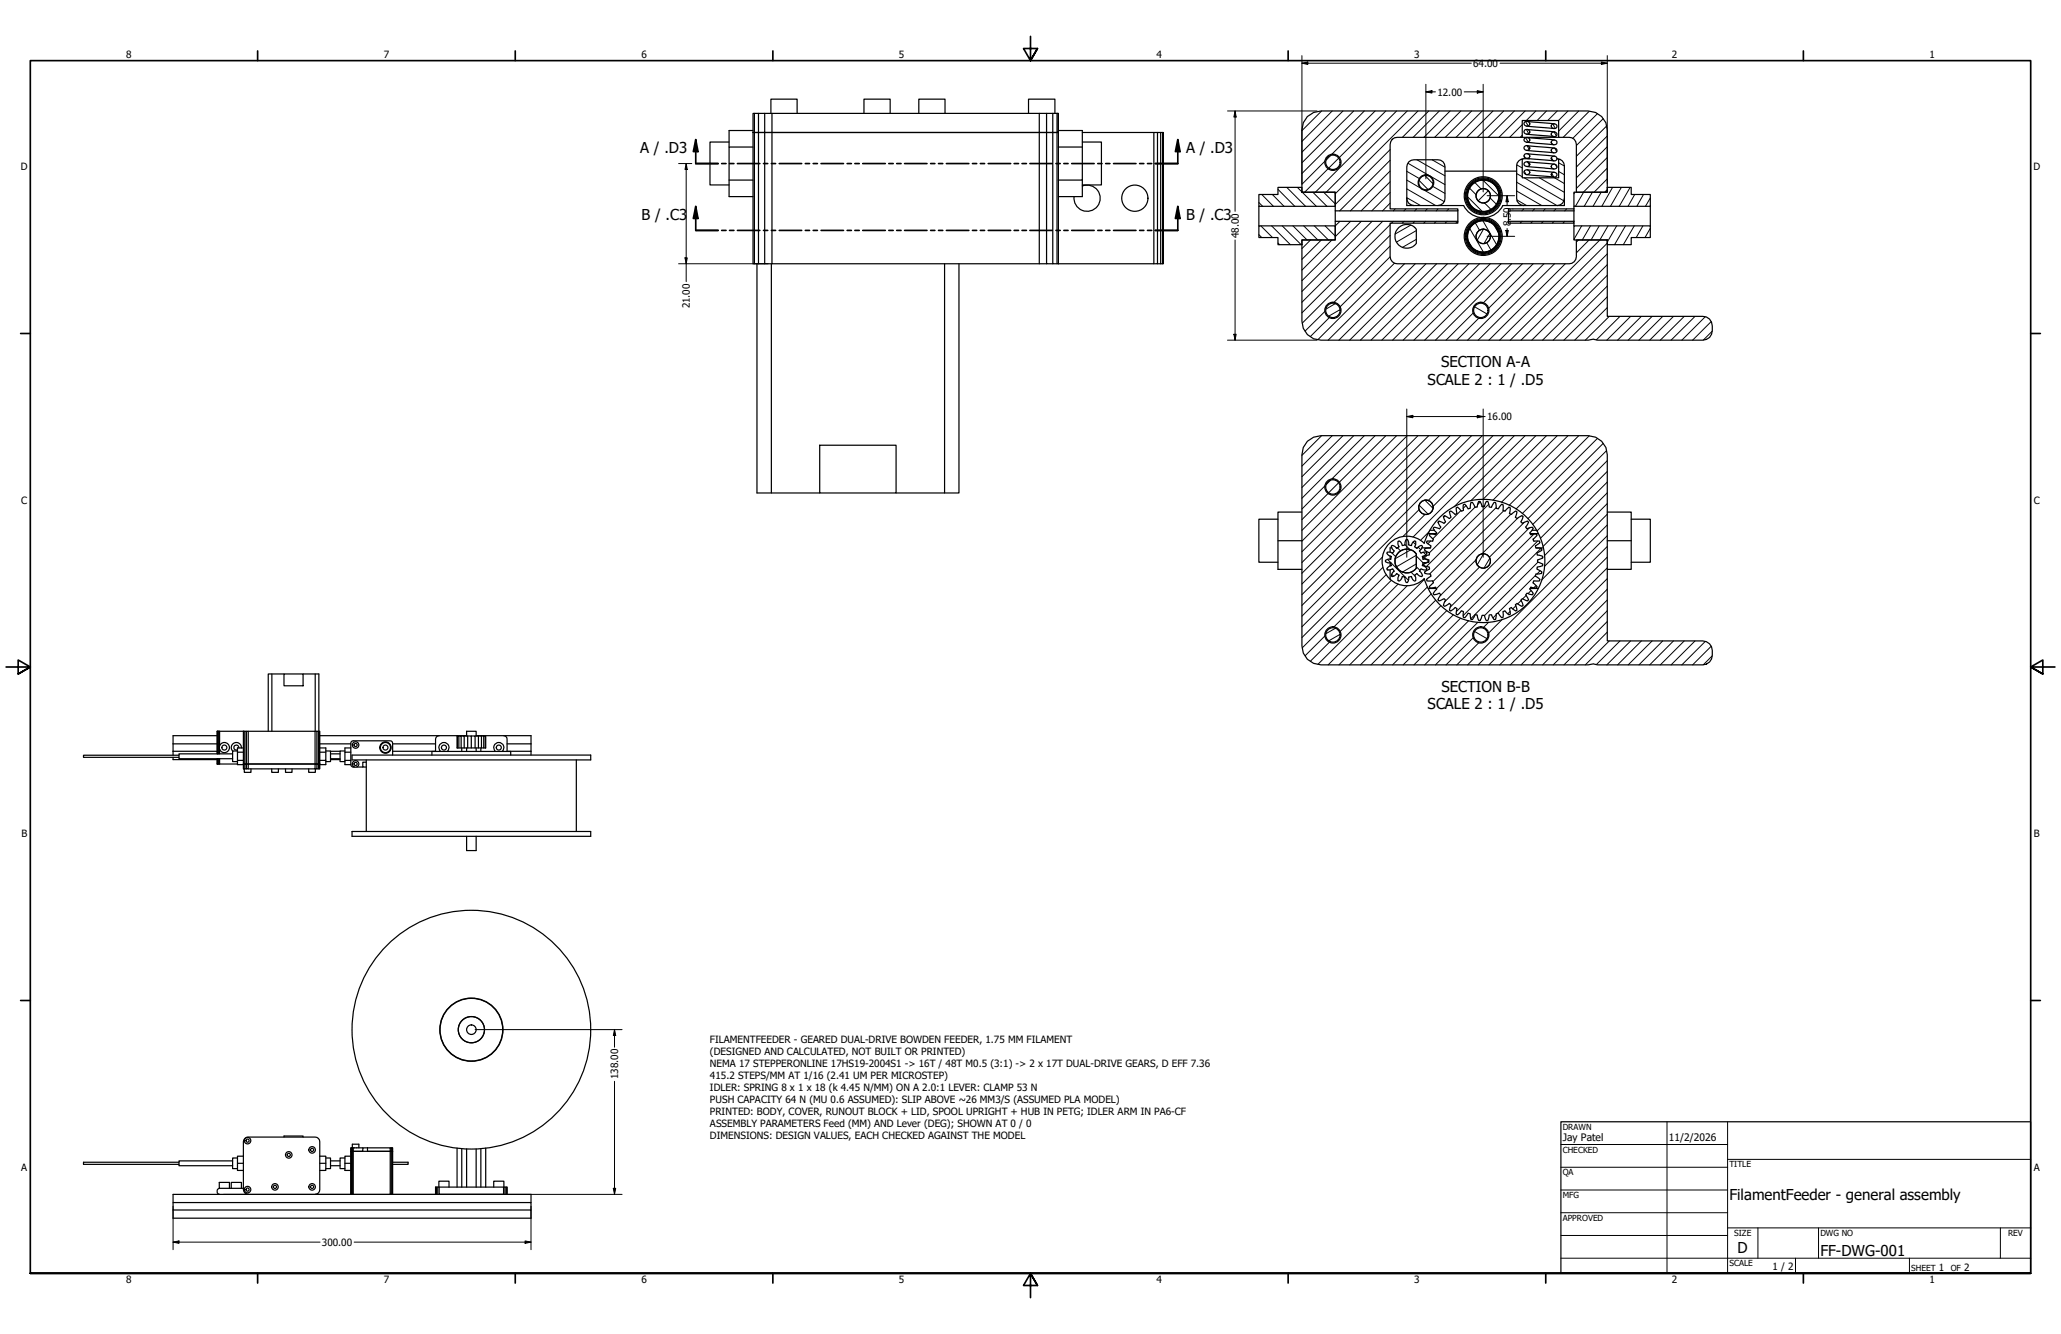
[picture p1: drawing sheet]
<svg xmlns="http://www.w3.org/2000/svg" width="864mm" height="559mm" viewBox="0 0 864 559" stroke-linecap="round" stroke-linejoin="round" font-family="sans-serif">
<!-- layer: Hatch (ANSI) -->
<g fill="none" stroke="#000" stroke-width=".42">
<path d="M553.8 46.5l-8.3 8.2M558.2 46.5l-12.7 12.7M562.7 46.5l-17.2 17.3M567.2 46.5l-21.7 21.7M571.7 46.5l-26.2 26.2M576.2 46.5l-18.2 18.1M580.7 46.5l-19.5 19.5M585.2 46.5l-34 34M589.7 46.5l-34 34M594.2 46.5l-34.7 34.7M598.7 46.5l-11.1 11M603.1 46.5l-11 11"/>
<path d="M607.6 46.5l-11 11M612.1 46.5l-10.9 11M616.6 46.5l-11 11M621.1 46.5l-11 11M625.6 46.5l-11 11M630.1 46.5l-11 11M634.6 46.5l-11 11M637.9 56.6l-.9 .9M637.9 52.2l-5.3 5.3M639.1 46.5l-11 11M639.3 57.7l1 1.8M639.3 50.9l1 1.8"/>
<path d="M639.6 54.2l1 1.8M643.6 46.5l-4 4M648 46.5l-3.9 4M650 59.6l.4 .7M650.7 51.9l1 1.9M651.2 55.2l.9 1.7M652.5 46.5l-4 4M657 46.5l-4 4M661.5 46.5l-8.4 8.4M665.9 46.6l-10.9 10.9M669.4 47.6l-10.4 10.4M671.8 49.7l-11.3 11.3"/>
<path d="M673.2 52.8l-12.7 12.7M673.5 57l-13 13M535.5 79.3l7 7.1M539.2 78.5l7.9 7.9M543.6 78.5l1.9 1.9M555.2 67.5l-9.7 9.7M556.5 70.7l-9.8 9.8M557.5 65.2l-1.8 1.9M560.9 66.3l-4.1 4.1M582.5 71.6l-16.7 16.7M582.5 67.1l-21.2 21.2M582.5 76.1l-12.1 12.2"/>
<path d="M582.5 62.7l-23 23M589.5 79.1l12.1 7M589.5 75.4l5.4 3.2M589.5 71.8l5.2 3M590 68.4l8.9 5.2M593.7 66.9l11.8 6.8M594.7 75.6l3.7 3.8M597 79.8l8.2 4.7M597.1 73.5l3.4 3.5M599.3 73.8l6.2 3.5M600.1 66.9l5.4 3.1M600.3 78l5.2 3"/>
<path d="M615.8 78.8l2.8 2.8M618 76.5l2.6 2.7M621.3 75.4l6.8 6.7M623.6 79.9l-4.2 4.2M635.5 76.3l16.9 9.8M635.5 72.7l2.4 1.3M635.6 69.1l2.3 1.3M637.7 66.7h.2M638.6 65.2l.5 1M638.7 71.7l.7 1.4M638.7 74.5l16.6 9.6M639.8 61l1 1.6"/>
<path d="M640.1 67.8l.8 1.4M645 74.5l10.5 6.1M650 66l.8 1.3M650.2 72.6l.9 1.6M651.4 74.5l4.1 2.4M651.4 62l.9 1.5M651.7 68.9l.7 1.1M653.1 71.8l2.4 1.4M653.1 68.2l2.4 1.3M673.5 79.4l-1.1 1.1M673.5 66l-13 12.9M673.5 74.9l-5.5 5.6"/>
<path d="M673.5 70.4l-10.1 10.1M673.5 61.5l-13 13M675.7 78.5l-4.5 7.9M679.4 78.5l-4.6 7.9M683.1 78.5l-4.6 7.9M527.5 84.8l1.6 1.6M527.5 98.3l1.2 1.2M528.3 94.6l4.9 4.9M528.7 81.5l4.9 4.9M532.8 94.6l7.9 7.9M533.1 81.5l4.9 4.9M537.3 94.6l7.9 7.9"/>
<path d="M541.8 94.6l5.9 5.9M545.7 80.5l5.9 5.9M546.3 94.6l5.9 5.9M550.1 80.5l5.9 5.9M550.7 94.6l5.9 5.9M554.6 80.5l4.9 4.9M555.2 94.6l4.3 4.3M559.1 80.5l.4 .4M561.5 92.7l-2 1.9M565.9 92.7l-6.4 6.4M570.4 92.7l-24.9 24.9M574.9 92.7l-29.4 29.4"/>
<path d="M579.4 92.7l-33.9 33.9M582.5 98.6l-36.8 36.8M582.5 94.1l-37 37M582.5 80.6l-7.7 7.7M582.5 85.1l-3.2 3.2M583.9 92.7l-.8 .8M584.6 87.5l-.8 .8M588.4 92.7l-.8 .8M589.1 87.5l-.8 .8M589.5 82.8l5.7 3.3M591.1 94.3l-6.5 3.7M592.9 92.7l-.8 .8"/>
<path d="M593.5 96.6l-8.3 4.8M593.6 87.5l-.8 .8M597.3 92.7l-.7 .8M598 87.5l-.7 .8M601.9 92.7l-.9 .8M602.6 87.5l-.8 .8M606.4 92.7l-.9 .8M607.1 87.5l-.9 .8M610.8 92.7l-.8 .8M610.9 88.1l-.2 .2M615 82.5l6 6M615.8 95.7l5.7 9.8"/>
<path d="M618.2 93.3l1.8 3.2M621.3 92.5l5.8 9.9M621.6 96l-2.6 4.6M621.9 84.9l2.8 2.8M624.3 97.9l-2.4 4.1M624.3 82.9l2.7 2.6M626 94.2l1.9 3.3M634 87.5l-.1 .1M635.5 80l10.5 6.1M635.6 83.8l4.1 2.3M637.8 92.7l-.8 .8M638.5 87.5l-.8 .8"/>
<path d="M642.2 92.7l-.7 .8M643 87.5l-.8 .8M646.7 92.7l-.8 .8M647.4 87.5l-.7 .8M651.3 92.7l-.9 .8M652 87.5l-.9 .8M655.7 92.7l-.8 .8M656.5 87.5l-.9 .8M659.5 93.4l-.1 .1M659.9 80.5l-.4 .7M662.7 94.6l-3.2 5.7M663.6 80.5l-3.5 5.9"/>
<path d="M666.4 94.6l-3.4 5.9M667.3 80.5l-3.5 5.9M670.1 94.6l-3.4 5.9M670.9 80.5l-3.4 5.9M673.8 94.6l-3.4 5.9-42 42M677.4 94.6l-3.9 6.8M681.1 94.6l-4.6 7.9M684.8 94.6l-4.6 7.9M685 81.5l-2.8 4.9M688.4 94.6l-2.8 4.9M688.7 81.5l-2.8 4.9M691.5 95.6l-2.2 3.9"/>
<path d="M691.5 82.9l-2 3.5M535.5 101.8l.7 .7M549.1 100.5l-3.6 3.6M553.7 100.5l-8.2 8.1M558.1 100.5l-12.6 12.7M582.5 107.6l-21 20.9M582.5 103.1l-23.6 23.6M584.3 110.2l-32 32M588.5 110.5l-32 32M593 110.5l-32 32M593.5 100.3l-5.9 3.3M597.5 110.5l-32 32"/>
<path d="M602 110.5l-32 32M606.5 110.5l-32 32M611 110.5l-32 32M615.3 101l1.3 2.4M615.5 110.5l-32 32M620 110.5l-32.1 32M622.9 101.6l1.8 3.1M624.5 110.5l-32 32M629 110.5l-32 32M633.4 110.5l-31.9 32M637.9 110.5l-16.3 16.3M642.4 110.5l-18.6 18.7"/>
<path d="M646.9 110.5l-32 32M651.4 110.5l-32 32M655.9 110.5l-32 32M661.4 100.5l-.9 .9M665.9 100.5l-5.4 5.4M673.5 119.8l-22.7 22.7M673.5 115.3l-27.1 27.2M673.5 110.9l-31.6 31.6M673.5 106.4l-36.2 36.1M673.5 101.9l-40.7 40.6M555.2 130.4l-8.3 8.3M557 133l-7.9 8"/>
<path d="M559.5 127.2l-3.9 2.3M561.5 129.7l-4.7 2.7M617.3 131.1l-11.4 11.4M617.9 128.5l5.2 3M619.6 133.3l-9.2 9.2M673.5 128.8l-13.7 13.7M673.5 124.3l-18.2 18.2M674.3 132.5l-10 10M678.8 132.5l-9.9 9.9M683.3 132.5l-10 10M687.8 132.5l-10 10M692.3 132.5l-10.1 10"/>
<path d="M696.7 132.5l-9.9 10M701.2 132.5l-9.9 10M705.7 132.5l-10 10M710.2 132.5l-10 10M714.5 132.7l-9.8 9.8M717 134.7l-7.8 7.8M717.4 138.7l-3.7 3.7M553.8 182.5l-8.3 8.3M558.2 182.5l-12.7 12.8M562.7 182.5l-17.2 17.2M567.2 182.5l-21.7 21.7M571.7 182.5l-26.2 26.2"/>
<path d="M576.2 182.5l-18.2 18.2M580.7 182.5l-19.5 19.5M585.2 182.5l-39.7 39.7M589.7 182.5l-44.2 44.2M594.2 182.5l-48.7 48.6M598.7 182.5l-53.2 53.1M603.1 182.5l-57.6 57.7M607.6 182.5l-62.1 62.2M612.1 182.5l-66.6 66.6M616.6 182.5l-71.1 71.1M621.1 182.5l-75.6 75.6M625.6 182.5l-27.2 27.2"/>
<path d="M630.1 182.5l-29.6 29.7M634.6 182.5l-42.5 42.5M639.1 182.5l-29.8 29.8M643.6 182.5l-27.3 27.3M648 182.5l-26.7 26.7M652.5 182.5l-27 27.1M657 182.5l-27.8 27.9M661.5 182.5l-29.1 29.1M665.9 182.6l-30.6 30.6M669.4 183.6l-31.5 31.5M671.8 185.7l-31.6 31.6M673.2 188.8l-31 30.9"/>
<path d="M673.5 197.5l-28 28M673.5 193l-29.5 29.4M555.2 203.5l-9.7 9.7M556.5 206.7l-11 11M557.5 201.2l-1.8 1.8M560.9 202.2l-4.1 4.2M594.7 213.4l-49.2 49.2M594.7 211.6l3.7 3.7M597.1 209.6l3.4 3.3M597.2 215.5l-9.4 9.3M603.2 218.4l-.6 .5M605.5 216.1l-.7 .6"/>
<path d="M612.1 213.9l-11.7 11.8M614.3 211.8l-1.2 1.1M618 212.5l-19 19M620.3 210.2l-1.2 1.2M623.8 211.2l-26.1 26.1M626.9 212.6l-27.8 27.8M630.1 213.9l-29.6 29.7M633.1 215.4l-31.2 31.2M636 217l-15.1 15.1M638.7 218.8l-14.6 14.6M673.5 219.9l-58.6 58.6M673.5 215.4l-27.5 27.6"/>
<path d="M673.5 210.9l-26.4 26.4M673.5 206.4l-26.4 26.4M673.5 201.9l-26.9 27M579.3 233.3l-33.8 33.8M579.5 237.6l-33.8 33.8M581.3 238.7h.1M581.4 234.3l8.8 8.8M583.1 231.5l1.7 1.7M585.6 229.5l1.3 1.3M588.8 228.2l1.9 2M591.1 230.3l-6.5 3.8M591.2 239.6l1.8 1.8"/>
<path d="M592.1 227.1l1.1 1M593.5 236.2l-5.9 3.4M593.5 232.6l-8.3 4.8M593.5 237.4l1.5 1.5M593.5 232.9l2.8 2.8M594.2 229.2l1.1 1.1M596.4 231.3l1 1M597.9 232.7l-1.1 1.1M598.9 222.7l-3.7 3.6M599.4 226.6l-1.1 1.2M618.6 234.4l-15 15M620 237.6l-14.7 14.6"/>
<path d="M621.6 232l-2.6 4.6M624.3 233.8l-2.4 4.1M640.8 221.1l-33.2 33.3M642.7 223.7l-32.5 32.5M644.3 226.6l-31.2 31.3M644.4 235.5l-22.4 22.4M645.4 239.1l-1.4 1.4M645.7 229.7l-29.4 29.5M646.4 233.5l-.4 .4M673.5 237.9l-40.7 40.6M673.5 233.4l-45.1 45.1M673.5 228.9l-49.6 49.6"/>
<path d="M673.5 224.4l-54.1 54.1M580.8 240.7l-21.9 21.9M583 243.1l-21.5 21.4M583.1 240.5l.8 .9M585.8 243.2h.1M585.9 244.7l-33.6 33.6M589.7 245.4l-33.2 33.1M596.9 242.6l-35.9 35.9M598.1 245.9l-32.6 32.6M599.7 248.8l-29.7 29.7M601.6 251.4l-27.1 27.1M603.8 253.7l-24.8 24.8"/>
<path d="M606.2 255.8l-22.7 22.7M609 257.6l-21.1 20.9M612 259l-19.5 19.5M620.4 259.5l-.4 .5M626.9 257.5l-1.3 1.3M629.4 259.5l-5.6 5.7M632.8 256.2l-1 .9M635.2 253.7l-1.3 1.4M637.3 251.6l-1.3 1.4M639.4 249.5l-1.4 1.3M641.5 247.4l-1.2 1.3M643.4 241l-15.9 15.9"/>
<path d="M643.6 245.3l-.9 1M673.5 255.8l-22.7 22.7M673.5 251.3l-27.1 27.2M673.5 246.8l-31.6 31.7M673.5 242.4l-36.2 36.1M555.2 266.4l-8.3 8.3M557 269l-7.9 8M559.5 263.2l-3.9 2.2M561.5 265.7l-4.7 2.7M615.4 260l-18.4 18.5M617.3 267.1l-11.4 11.4M617.9 264.5l5.2 3"/>
<path d="M619.3 260.7l-17.8 17.8M619.6 269.2l-9.2 9.3M623.8 260.7l-2.2 2.1M673.5 264.8l-13.7 13.7M673.5 260.3l-18.2 18.2M674.3 268.5l-10 10M678.8 268.5l-9.9 9.9M683.3 268.5l-10 10M687.8 268.5l-10 10M692.3 268.5l-10.1 10M696.7 268.5l-9.9 10M701.2 268.5l-9.9 10"/>
<path d="M705.7 268.5l-10 10M710.2 268.5l-10 10M714.5 268.7l-9.8 9.8M717 270.7l-7.8 7.8M717.4 274.8l-3.7 3.6"/>
</g>
<!-- layer: Visible (ANSI) -->
<g fill="none" stroke="#000" stroke-width=".51">
<path d="M305.5 59.5h-8v18h8M315.5 55.5h128v55M315.5 55.5v55h.6M315.5 54.7h-10v6.9M316.1 47.5h-.6v8M317.8 47.5h-1.7v8h-.6M320.4 47.5h-2.6v8h-1.7v55h1.7M323 47.5v-6h11v6M323.5 47.5h-3.1v8h-2.6v55h2.6M362 47.5v-6h11v6M385 47.5v-6h11v6M431 47.5v-6h11v6"/>
<path d="M435.5 47.5h-112v8h-3.1v55h3.1M438.5 47.5h-3v8h-112v55h112M441.1 47.5h-2.6v8h-3v55h3M442.9 47.5h-1.8v8h-2.6v55h2.6M442.9 47.5h.6v8h-.6zM443.5 54.7h10v20.7h-10M453.5 59.5h8v18h-8M453.5 55.5h30M485 55.5h-1.5v55h-40M486.3 55.5h-1.3v55h-1.5M487.2 55.5h.3v55h-.3zM487.2 55.5h-.9v55h-1.3"/>
<path d="M547.8 48.8l2.6-1.7 3.1-.6h112a8 8 0 0 1 8 8v26h-13v-20a2.93 2.93 0 0 0-3-3h-4.4v-7h-15.2v7h-52.4a2.93 2.93 0 0 0-3 3v27h28.4v.8h-51.4v-7.8h-14v-26l.6-3.1zM637.9 57.5h15.2M638.9 57.8a1.11 1.11 0 0 1 1.9 .2 1.11 1.11 0 0 1-1 1.6l-.4-.1a.93 .93 0 0 1-.8-.7 .93 .93 0 0 1 .3-1zM639.6 59.6l11.5 1M639.6 56.2l11.5 1M639.6 52.8l11.5 1M639.9 57.6l11.5 1.1M639.9 54.2l11.5 1M639.9 50.9l11.5 1M305.5 75.4h10M315.5 61.6h-10v20.8h10M443.5 61.6h10"/>
<path d="M453.5 75.4v7h-10M453.5 77.9a5.5 5.5 0 0 1 7.4 4 5.5 5.5 0 0 1-5.1 6.6 5.5 5.5 0 0 1-5.7-6.1M590.4 67.8l1-.7 1.1-.2h10a2.83 2.83 0 0 1 3 3v13.2a2.93 2.93 0 0 1-3 3h-10a3 3 0 0 1-3-3v-13.2zM605.5 71.7h30M636.4 67.4l1.5-.8v7.9h15.2v-7.9a2.88 2.88 0 0 1 2.4 2.9v13.6a3 3 0 0 1-3 3h-14a3 3 0 0 1-3-3v-13.6l.2-1.2zM638.9 71.4a1.12 1.12 0 0 1 1.5-.3 1.12 1.12 0 0 1 .4 1.5 1.12 1.12 0 0 1-1.4 .5 .99 .99 0 0 1-.8-.7 .99 .99 0 0 1 .3-1zM638.9 68a1.09 1.09 0 0 1 1.7 .1 1.09 1.09 0 0 1-.4 1.6h-.4a1 1 0 0 1-1.1-.5 1 1 0 0 1 .2-1.2zM639.6 73.2l11.5 1M639.6 63l11.5 1M639.6 66.4l11.5 1M639.6 69.7l11.5 1.1M639.9 71.1l11.5 1.1"/>
<path d="M639.9 61l11.5 1M639.9 64.4l11.5 1M639.9 67.8l11.5 1M640.9 66.5l-3 .1M650.1 62.5a1.14 1.14 0 0 1 1.9-.3 1.14 1.14 0 0 1-.4 1.8l-.9-.1a1.03 1.03 0 0 1-.6-1.4zM652.4 66.5l.7 .1M527.5 81.5h8v-3h10v2h14v5.9h-32zM527.5 94.6h32v5.9h-14v2h-10v-3h-8zM527.5 86.4v8.2M559.5 88.3v4.4M586.1 95.3a5 5 0 0 1 7.4 .7v6a5 5 0 0 1-7.4 .7 5 5 0 0 1 0-7.4zM589.5 83.1v3h3"/>
<path d="M602.5 86.1h10.8M610.9 88.3v4.4M613.3 86.1a9.2 9.2 0 0 0 6.9 5M632.1 92.7h27.4M632.1 88.3h27.4M638.5 86.1h-8.8a9.2 9.2 0 0 1-6.9 5M655.5 83.1v3h-3M659.5 87.5h-27.4v6h27.4v-.8M659.5 94.6h32v4.9h-8v3h-10v-2h-14zM659.5 80.5h14v-2h10v3h8v4.9h-32zM659.5 86.4v6.3M659.5 93.5v1.1"/>
<path d="M691.5 86.4v8.2M317.2 110.5v96h26.3M323.2 110.5v96M395.8 110.5v96M401.8 110.5v96h-26.3M442.9 110.5h-1.8v-55h1.8v55h.6M486.3 110.5h.9M545.5 100.5h14v-7.8h51.4v.8h-28.4v14a3 3 0 0 0 3 3h72a3 3 0 0 0 3-3v-7h13v32h40a3.9 3.9 0 0 1 4 4 4.6 4.6 0 0 1-4 6h-44l-1.7-.5-2.3 .5h-112a7.9 7.9 0 0 1-8-8zM343.5 186.5h32v20h-32zM547.8 184.8l2.6-1.7 3.1-.6h112a8 8 0 0 1 8 8v78h40a4 4 0 0 1 4 4 4.7 4.7 0 0 1-4 6h-44l-1.7-.4-2.3 .4h-112a7.9 7.9 0 0 1-8-8v-80l.6-3zM535.5 217.5h-8v18h8M545.5 214.5h-10v24h10"/>
<path d="M604.8 216.4l.5-.4 1.6 .9a.62 .62 0 0 0 .8 0 .62 .62 0 0 0 .1-.7l-.5-1.8 .6-.3 1.4 1a.58 .58 0 0 0 .8 .2 .58 .58 0 0 0 .3-.7l-.2-1.9 .5-.3 1.3 1.3a.7 .7 0 0 0 1 .2 .7 .7 0 0 0 .1-1l.1-1.4 .6-.3 .9 1.1a.75 .75 0 0 0 .9 .7 .75 .75 0 0 0 .5-1l.4-1.5a1.83 1.83 0 0 1 1.5 1.8 .72 .72 0 0 0 .9 0 .72 .72 0 0 0 .2-.8l.5-1.4h.6l.6 1.2a.76 .76 0 0 0 .7 1 .76 .76 0 0 0 .7-1l.6-1.2h.6l.5 1.4a.73 .73 0 0 0 .6 1 .73 .73 0 0 0 .8-.9l.9-1.2a2.09 2.09 0 0 1 .7 2.5l.9 .3 1.6-1.9 .5 .2-.2 2.3 .9 .4 1.7-1.8 .5 .3-.3 2.4 .8 .4 1.8-1.4 .5 .3-.4 1.8a.62 .62 0 0 0 .1 .7 .62 .62 0 0 0 .8 0l1.6-.9 .4 .3-.2 1.1-.7 1.2 .7 .7 2.2-1.1 .4 .6-.9 1.5a.59 .59 0 0 0-.1 .8 .59 .59 0 0 0 .8 .2l1.8-.4 .4 .5-1.2 1.4a.64 .64 0 0 0-.1 .8 .64 .64 0 0 0 .8 .3l1.8-.3 .3 .6-1.8 1.7 .4 .9 2.4-.2 .2 .7-1.5 1.1a.67 .67 0 0 0-.3 1 .67 .67 0 0 0 1 .2l1.5 .2 .1 .6-1.3 .8a.72 .72 0 0 0-.7 .8 .72 .72 0 0 0 .9 .6l1.4 .4 .1 .7-1.3 .6a.74 .74 0 0 0-.9 .7 .74 .74 0 0 0 .9 .7l1.3 .6-.1 .7-1.4 .4a.75 .75 0 0 0-.9 .6 .75 .75 0 0 0 .7 .8l1.3 .8-.1 .6-1.5 .2a.74 .74 0 0 0-1 .5 .74 .74 0 0 0 .6 .9l1.2 .9-.2 .6-1.5 .1a.75 .75 0 0 0-1.1 .3 .75 .75 0 0 0 .6 1l.9 1.2a2.1 2.1 0 0 1-2.6 0l-.4 .9 1.5 1.8-.4 .6-2.3-.7-.4 .5 1.1 2.3-.4 .4-1.7-.7a.68 .68 0 0 0-1 .3 .68 .68 0 0 0 .3 .9l.4 1.5a1.78 1.78 0 0 1-2.2-.8l-.2-.2-.8 .7 .2 .2a1.85 1.85 0 0 1 .2 2.3l-1.4-.8a.72 .72 0 0 0-1-.4 .72 .72 0 0 0-.2 1.1l.1 1.5-.5 .3-1.6-1.6a.71 .71 0 0 0-.8 .2 .71 .71 0 0 0 0 .9v1.5l-.4 .1-.3 .1-1.4-1.9-.9 .2-.2 2.4-.7 .1-.7-1.2a.73 .73 0 0 0-.8-.8 .73 .73 0 0 0-.6 1l-.5 1.3-.3 .1h-.3l-.6-1.4a.74 .74 0 0 0-.7-.9 .74 .74 0 0 0-.7 .9l-.8 1.4a2.01 2.01 0 0 1-1-2.4l-1-.1-1 2.1-.7-.1-.2-1.9a.64 .64 0 0 0-.5-.6 .64 .64 0 0 0-.7 .3l-1.1 1.5-.5-.2-.1-1.9a.62 .62 0 0 0-.4-.7 .62 .62 0 0 0-.8 .3l-1.3 1.3-.3-.2-.2-.1 .2-1.8a.58 .58 0 0 0-.3-.8 .58 .58 0 0 0-.8 .2l-1.4 1.1-.6-.4 .7-2.2-.7-.7-2 1.3-.5-.4 .7-1.7a.7 .7 0 0 0-.3-1 .7 .7 0 0 0-.9 .3l-1.4 .5-.4-.4 .7-1.3a.78 .78 0 0 0 .4-.8 .78 .78 0 0 0-.6-.7l-2.2 .5-.3-.4 1.4-1.6a.74 .74 0 0 0-.4-.9 .74 .74 0 0 0-.9 .1h-1.5a1.83 1.83 0 0 1 1.4-1.9 .71 .71 0 0 0-.2-.9 .71 .71 0 0 0-.9 0l-1.5-.2-.2-.5 1.2-.9a.73 .73 0 0 0 .6-.9 .73 .73 0 0 0-1-.5l-1.5-.2-.1-.6 1.3-.8a.75 .75 0 0 0 .7-.8 .75 .75 0 0 0-.9-.6l-1.4-.4-.1-.5 1.4-.8a.74 .74 0 0 0 .8-.7 .74 .74 0 0 0-.8-.7l-1.4-.7 .1-.6 1.4-.4a.72 .72 0 0 0 .9-.6 .72 .72 0 0 0-.7-.8l-1.3-.8 .1-.6 1.5-.2a.74 .74 0 0 0 1-.5 .74 .74 0 0 0-.6-.9l-1.2-.9 .2-.5 1.5-.2a.74 .74 0 0 0 1.1-.3 .74 .74 0 0 0-.6-1l-1-1.1 .2-.4 2.4 .2 .5-.8-1.4-2a1.9 1.9 0 0 1 2.6 .4l.6-.8-1.3-2 .4-.6 1.7 .7a.61 .61 0 0 0 .8 0 .61 .61 0 0 0 .1-.8zM621 212h1M673.5 214.5h10v24h-10M683.5 217.5h8v18h-8M535.5 226.5h10M582.1 227.7a10.4 10.4 0 0 1 14.7-.1 25.8 25.8 0 0 1 39.7-13.6 25.8 25.8 0 0 1 0 42 25.8 25.8 0 0 1-39.7-13.6 10.4 10.4 0 0 1-14.7-.1 10.4 10.4 0 0 1 0-14.6zM582.5 232.9v1.4M582.5 235.7v1.3M582.5 238.7v4M583.1 228.7l.2-.2 1 .3 1 .9 1-.7-.5-1v-1.2a1.29 1.29 0 0 1 1.6 1l.2 .7 1.2-.2-.1-.9a1.14 1.14 0 0 1 1.1-1.4l.5 1.4-.1 .9 1.2 .2 .3-.9a1.24 1.24 0 0 1 1.5-.8v1.2l-.5 1 1 .7 .7-.7a1.11 1.11 0 0 1 1.7-.1l-.7 1.3-.7 .6 .7 1a2.25 2.25 0 0 1 2.4-.3l.1 .3-.4 .5-1.6 .8 .3 1.2a2.18 2.18 0 0 1 2.3 .6 1.22 1.22 0 0 1-1.5 .9l-.8-.1-.3 1.2 1.1 .4 .9 1a1.18 1.18 0 0 1-1.8 .3l-.7-.3-.7 1a2.25 2.25 0 0 1 1.2 2l-.2 .3-.7-.2-1.3-1.2-1 .7 .5 1v1.3a1.18 1.18 0 0 1-1.6-1l-.2-.7-1.2 .2v1.1a.82 .82 0 0 1-.1 .9 .82 .82 0 0 1-.9 .3l-.5-1.4 .1-.9-1.2-.2a2.19 2.19 0 0 1-1.4 1.9l-.4-.2-.1-.7 .6-1.6-1-.7-1 1-1.1 .2a1.25 1.25 0 0 1 .4-1.7l.7-.4-.7-1a2.25 2.25 0 0 1-2.4 .3l-.1-.4 .4-.5 1.6-.8-.3-1.2a2.18 2.18 0 0 1-2.3-.6v-.2a2.18 2.18 0 0 1 2.3-.6l.3-1.2-1.1-.4-.9-.9 .6-.5h1l.9 .5 .7-1-.9-.8-.5-1.1zM583.2 229.5h-.7v1.8M585 229.5h.6"/>
<path d="M586.1 231.3a4.9 4.9 0 0 1 7.4 .7v6a5 5 0 0 1-7.4 .7 5 5 0 0 1 0-7.4zM593.4 229.5h.5M595.8 229.5h3.6M598.4 223.5h3.5M599.2 222.1h1.8M641.2 223.5h3.4M642 222.1h1.8M643.6 229.5h3.1M673.5 226.5h10M598.4 246.5h3.5M641.2 246.5h3.4M113.9 282.3v24"/>
<path d="M119 282.3h8v5h-8zM119 282.3h-6.6v24M127 282.3h6.6v24M132.1 282.3v24M72.5 317.2v1h18.5M72.5 311.6h18.5M72.5 314.7h18.5M75 316.4h-40v.8h40M91 308.2h-18.5v8.2M91 317.8v2.2h8.5M91.3 306.3v9.5M91.3 317.8v2.2"/>
<path d="M91.6 306.3v9.5M91.6 317.8v2.2M92 306.3v6.2M92 313.9v1.9M92 317.8v2.2M97.5 315.8h-22.5v2h22.5M99.5 314.6h-2v4.4h2M99.5 318.5h2.5M100.1 313.3a1.05 1.05 0 0 0-1.1-1.2 1.05 1.05 0 0 0-1 1.3 1.05 1.05 0 0 0 1.5 .7M101.1 313.3a2.13 2.13 0 0 0-2.8-2.1 2.13 2.13 0 0 0-.8 3.5M102 306.3v13.7h32M102 306.3l.2 13.7h.4v-13.7h-.4"/>
<path d="M102 315.1h-2.5v5.2h2.5M102 306.3h-11v9.5M102 313.3h-2.5v1.8M102.6 306.3h.7v13.7h-.7v2.1h-.4M103.3 306.3h.7v13.7h-.7v2.1h-.7M104 306.3h28v13.7h-28v2.1h-.7M132 306.3h.8v13.7h-.8v2.1h-28M132.8 306.3h.6v13.7h-.6v2.1h-.8M133.4 306.3h.5v13.7h-.5v2.1h-.6M133.9 306.3l.1 13.7M134 313.3h2.5v5.2h-2.5M134 308.2h61.5"/>
<path d="M134 311.6h13M134 315.1h2.5M136.5 314.6h2v4.4h-2M136.5 318.5v1.8h-2.5M138.5 314.7h4M138.5 318.2h4M138.5 317.8h4M138.5 315.8h4M144.5 314.6h-2v4.4h2M144.5 318.5h2.5M147 315.1h-2.5v5.2h2.5M147 313.3h-2.5v1.8"/>
<path d="M147.5 316.3h100v2h-100zM153.5 319.3h-1.5v2h1.5M153.5 318.3v30M164.5 316.3v-5l-.6-.9h-16.3l-.6 .9v9l.6 .9 .9 .1M164.5 311.6h18M164.5 314.7h18M181 316.3v-1.5h33v1.5M184 308.2a1.52 1.52 0 0 0-1.5 1.5v5.1M184.7 314.8a2.13 2.13 0 0 1-.2-3.1 2.13 2.13 0 0 1 3.1 0 2.13 2.13 0 0 1-.2 3.1M191.7 308.3h.6v5M192.3 308.3h.9v5M193.2 308.3h1.3v5"/>
<path d="M193.5 313.3v1.5M194.5 308.3h1.5v5M195.5 308.3v-2h4v2M195.5 313.3v1.5M196 308.3h1.5v5M197.5 308.3h1.6v5M199.1 308.3h1.4v5M199.5 308.2h11.5a1.42 1.42 0 0 1 1.5 1.5v5.1M199.5 313.3v1.5M200.5 308.3h1.2v5M201.5 313.3v1.5M201.7 308.3h1v5"/>
<path d="M202.7 308.3h.6v5M203.3 308.3l.2 5h-12v-5l.2 5M207.6 314.8a2.13 2.13 0 0 1-.1-3.1 2.13 2.13 0 0 1 3.1 0 2.13 2.13 0 0 1-.2 3.1M211 308.2h11.5v8.1M212.5 311.6h10M212.5 314.7h10M241.5 318.3v30M102 320l.2 2.1zM102.4 322.1v1.4h2.8v-1.4M113.9 322.1v1.4h2.7v-1.4M119.6 322.1v1.4h2.8v-1.4M129.3 322.1v1.4h2.8v-1.4"/>
<path d="M134 320l-.1 2.1h-.5M134 320l-.1 2.1M149.5 321.3h2.5M147.5 348.3h100v2h-100zM195.5 350.3v6h4v-6M102.6 476.9l1.4-.6h28a1.95 1.95 0 0 1 2 2v20a1.95 1.95 0 0 1-2 2h-28a2.06 2.06 0 0 1-2-2v-20zM119 476.3v-.4h8v.4M75 486.9h-40v.8h40M92 497.8l-.1-2.5h4.2v2.5M96.9 497.8v-2.5h4.3v2.5M97.5 486.3h-22.5v2h22.5M99.5 485.1h-2v4.4h2"/>
<path d="M99.5 487.3h2.5M102 497.8h-10a1.3 1.3 0 0 0-1 1.2 1.3 1.3 0 0 0 1 1.3h11.4M102 484.3h-2.5v6h2.5M134 484.3h2.5v6h-2.5M134 487.3h2.5M136.5 485.1h2v4.4h-2M138.5 488.3h4M138.5 486.3h4M144.5 485.1h-2v4.4h2M144.5 487.3h2.5M147 484.3h-2.5v6h2.5M147.1 480.8l-.1 1.5h5v-1.5h2"/>
<path d="M147.3 480.8h-.2l-.1 1.5v18M148 480.8v1.5h-.4v18h-.3M148 480.8h-.4v1.5h-.3v18h-.2M148 480.8h4M150.4 480.8v-1.5h-2.8v1.5h-.3v1.5h-.2l-.1 18M154 480.8h9.5v1.5h-15.5v18h-.4M154 480.8v1.5h10.5v-1.5l-.1 1.5M163.5 480.8h.4M164.2 480.8h-.3v1.5h-.4v18h-15.5M164.4 482.3l.1 18zM164.4 482.3l-.2 18h-.3M164.4 480.8l-.2 1.5h-.3v18h-.4"/>
<path d="M164.5 486.9h6.5v.8h-6.5M182.6 497.3v3M182.9 497.3v3M183.5 497.3v3M183.9 497.3v-2.5h4.3v2.5M184 497.3v3h27v-3M191.5 480.9v16.4M193.5 481.1v16.2M195.5 481.3v16M199.5 481.3v16M201.5 481.1v16.2M203.5 480.9v16.4"/>
<path d="M206.9 497.3v-2.5h4.2v2.5M211.6 497.3v3M212.1 497.3v3M212.4 497.3l.1 3v-3h-30v3M72.5 503.7v3.2h150v3.4h-150v-3.4M92 500.3h-19.5v3.4h150v3.2M103 500.3h1M103.4 500.2v.1M132 500.3h15M164.2 500.3h.2M164.5 500.3h58v3.4"/>
<circle cx="639.9" cy="51.9" r="1.14"/>
<circle cx="639.9" cy="55.2" r="1.14"/>
<circle cx="651.1" cy="56.2" r="1.12"/>
<circle cx="651.1" cy="52.8" r="1.14"/>
<circle cx="651.1" cy="59.6" r="1.14"/>
<circle cx="558.5" cy="68" r="3.4"/>
<circle cx="558.5" cy="68" r="3"/>
<circle cx="597.5" cy="76.5" r="3.3"/>
<circle cx="597.5" cy="76.5" r="3"/>
<circle cx="639.9" cy="62" r="1.14"/>
<circle cx="639.9" cy="65.4" r="1.14"/>
<circle cx="651.1" cy="73.2" r="1.14"/>
<circle cx="651.1" cy="69.7" r="1.14"/>
<circle cx="651.1" cy="66.4" r="1.14"/>
<circle cx="475.5" cy="83" r="5.5"/>
<circle cx="621.5" cy="82" r="7.5"/>
<circle cx="621.5" cy="82" r="7.1"/>
<circle cx="621.5" cy="82" r="6.8"/>
<circle cx="621.5" cy="82" r="6.6"/>
<circle cx="621.5" cy="99" r="3"/>
<circle cx="621.5" cy="82" r="3"/>
<circle cx="621.5" cy="82" r="8"/>
<circle cx="621.5" cy="99" r="8"/>
<circle cx="621.5" cy="99" r="6.6"/>
<circle cx="621.5" cy="99" r="6.8"/>
<circle cx="621.5" cy="99" r="7.1"/>
<circle cx="621.5" cy="99" r="7.5"/>
<circle cx="558.5" cy="130" r="3.4"/>
<circle cx="558.5" cy="130" r="3"/>
<circle cx="620.5" cy="130" r="3.4"/>
<circle cx="620.5" cy="130" r="3"/>
<circle cx="558.5" cy="204" r="3.4"/>
<circle cx="558.5" cy="204" r="3"/>
<circle cx="597.5" cy="212.5" r="3"/>
<circle cx="621.5" cy="235" r="3"/>
<circle cx="558.5" cy="266" r="3.4"/>
<circle cx="558.5" cy="266" r="3"/>
<circle cx="620.5" cy="266" r="3.4"/>
<circle cx="620.5" cy="266" r="3"/>
<circle cx="94" cy="313.2" r="1.05"/>
<circle cx="94" cy="313.2" r="2.13"/>
<circle cx="149" cy="312.1" r=".67"/>
<circle cx="149" cy="312.1" r="1.37"/>
<circle cx="161.5" cy="313.2" r="1.05"/>
<circle cx="161.5" cy="313.2" r="2.38"/>
<circle cx="161.5" cy="313.2" r="2.13"/>
<circle cx="186" cy="313.2" r="1.05"/>
<circle cx="209" cy="313.2" r="1.05"/>
<circle cx="149" cy="320" r=".67"/>
<circle cx="149" cy="320" r="1.37"/>
<circle cx="197.5" cy="431.3" r="50"/>
<circle cx="197.5" cy="431.3" r="13.2"/>
<circle cx="197.5" cy="431.3" r="13.1"/>
<circle cx="197.5" cy="431.3" r="5.5"/>
<circle cx="197.5" cy="431.3" r="2"/>
<circle cx="103.7" cy="477.8" r=".67"/>
<circle cx="103.7" cy="477.8" r="1.37"/>
<circle cx="103.7" cy="498.3" r=".67"/>
<circle cx="103.7" cy="498.3" r="1.37"/>
<circle cx="115.2" cy="497.2" r=".67"/>
<circle cx="115.2" cy="497.2" r="1.37"/>
<circle cx="121" cy="483.8" r=".67"/>
<circle cx="121" cy="483.8" r="1.37"/>
<circle cx="130.8" cy="497.2" r=".67"/>
<circle cx="130.8" cy="481.7" r=".67"/>
<circle cx="130.8" cy="497.2" r="1.37"/>
<circle cx="130.8" cy="481.7" r="1.37"/>
</g>
<!-- layer: Section Line (ANSI) -->
<g fill="none" stroke="#000" stroke-width=".7">
<path d="M291.5 58.5l1 5h-2zM291.5 58.5v10h9.4M493.5 58.5l1 5h-2zM493.5 58.5v10h-9.4M302.4 68.5h1.8M305.7 68.5h1.8M309 68.5h9.4M319.9 68.5h1.8M323.2 68.5h1.8M326.5 68.5h9.4M337.4 68.5h1.8M340.7 68.5h1.8"/>
<path d="M344 68.5h9.4M355 68.5h1.7M358.2 68.5h1.8M361.5 68.5h9.5M372.4 68.5h1.9M375.7 68.5h1.9M379 68.5h9.4M390 68.5h1.7M393.3 68.5h1.7M396.6 68.5h9.4M407.5 68.5h1.8M410.8 68.5h1.8"/>
<path d="M414.1 68.5h9.4M424.9 68.5h1.9M428.2 68.5h1.9M431.5 68.5h9.4M442.5 68.5h1.7M445.8 68.5h1.7M449.1 68.5h9.4M460 68.5h1.8M463.3 68.5h1.8M466.6 68.5h9.4M477.5 68.5h1.8M480.8 68.5h1.8"/>
<path d="M291.5 86.5l1 5h-2zM291.5 86.5v10h9.4M302.4 96.5h1.8M305.7 96.5h1.8M309 96.5h9.4M319.9 96.5h1.8M323.2 96.5h1.8M326.5 96.5h9.4M337.4 96.5h1.8M340.7 96.5h1.8M344 96.5h9.4M355 96.5h1.7"/>
<path d="M358.2 96.5h1.8M361.5 96.5h9.5M372.4 96.5h1.9M375.7 96.5h1.9M379 96.5h9.4M390 96.5h1.7M393.3 96.5h1.7M396.6 96.5h9.4M407.5 96.5h1.8M410.8 96.5h1.8M414.1 96.5h9.4M424.9 96.5h1.9"/>
<path d="M428.2 96.5h1.9M431.5 96.5h9.4M442.5 96.5h1.7M445.8 96.5h1.7M449.1 96.5h9.4M460 96.5h1.8M463.3 96.5h1.8M466.6 96.5h9.4M477.5 96.5h1.8M480.8 96.5h1.8M493.5 86.5l1 5h-2zM493.5 86.5v10h-9.4"/>
</g>
<path d="M291.5 58.5l1 5h-2zM493.5 58.5l1 5h-2zM291.5 86.5l1 5h-2zM493.5 86.5l1 5h-2z" fill="#000"/>
<!-- layer: Border (ANSI) -->
<g fill="none" stroke="#000" stroke-width=".7">
<path d="M431.8 15.2v10.2l-2.9-5.1h5.8l-2.9 5.1 2.9-5.1M107.9 21.3v4.1M215.9 21.3v4.1M323.8 21.3v4.1M539.8 21.3v4.1M647.7 21.3v4.1M755.6 21.3v4.1M8.6 139.7h4.1M850.9 139.7h4.1M2.5 279.4h10.2l-5.1-2.9v5.8l5.1-2.9-5.1 2.9M861.1 279.4h-10.2l5.1-2.9v5.8l-5.1-2.9 5.1 2.9M8.6 419.1h4.1"/>
<path d="M850.9 419.1h4.1M12.7 533.4v-508h838.2v508h-838.2h838.2M107.9 533.4v4.1M215.9 533.4v4.1M323.8 533.4v4.1M434.7 538.5l-2.9-5.1 2.9 5.1h-5.8l2.9-5.1v10.2M539.8 533.4v4.1M647.7 533.4v4.1M755.6 533.4v4.1"/>
</g>
<!-- layer: Title (ANSI) -->
<g fill="none" stroke="#000" stroke-width=".42">
<path d="M654 479.4h69.9M698.5 469.9v63.5M723.9 469.9v63.5M654 488.9h69.9M654 498.5h69.9M723.9 485.6h127M654 508h69.9M654 517.5h69.9M723.9 514.3h127M736.6 514.3v12.7M762 514.3v12.7M838.2 514.3v12.7"/>
<path d="M654 527h196.9M752.3 527v6.4M800.1 527v6.4"/>
</g>
<path d="M654 469.9h196.9v63.5h-196.9z" fill="none" stroke="#000" stroke-width=".51"/>
<!-- layer: Dimension (ANSI) -->
<g fill="none" stroke="#000" stroke-width=".42">
<path d="M545.5 26.5l2.5-.5v1zM545.5 26.5h71M545.5 23.3v53.6M597.5 38.5l2.5-.5v1zM597.5 38.5h4M597.5 35.3v39.6M613.5 38.5h8M619 38l2.5 .5-2.5 .5zM621.5 35.3v45.1M628.5 26.5h45M671 26l2.5 .5-2.5 .5zM673.5 23.3v53.6"/>
<path d="M514.3 46.5h37.6M517.5 46.5l.5 2.5h-1zM517.5 46.5v42M284.4 68.5h5.5M287.5 68.5l.5 2.5h-1zM287.5 68.5v49.5M623.1 82h11.6M623.1 99h11.6M631 96.5h1l-.5 2.5zM631.5 82l.5 2.5h-1zM631.5 82v4M631.5 95.7v3.3"/>
<path d="M284.4 110.5h37.5M287 108h1l-.5 2.5zM517.5 100.5v42M514.3 142.5h37.6M517 140h1l-.5 2.5zM589.5 174.5l2.5-.5v1zM589.5 174.5h32.8M589.5 171.3v62.1M619 174l2.5 .5-2.5 .5zM621.5 171.3v62.1M199.1 431.3h61.6M257.5 431.3l.5 2.5h-1z"/>
<path d="M257.5 431.3v7.4M257.5 452.9v47.4M257 497.8h1l-.5 2.5zM72.5 505.3v18.2M93.6 500.3h167.1M220 519.8l2.5 .5-2.5 .5zM222.5 505.3v18.2M72.5 520.3l2.5-.5v1zM72.5 520.3h61.6M148.4 520.3h74.1"/>
</g>
<g fill="#000">
<path d="M545.5 26.5l2.5-.5v1zM597.5 38.5l2.5-.5v1zM619 38l2.5 .5-2.5 .5zM671 26l2.5 .5-2.5 .5zM517.5 46.5l.5 2.5h-1zM287.5 68.5l.5 2.5h-1zM631 96.5h1l-.5 2.5zM631.5 82l.5 2.5h-1zM287 108h1l-.5 2.5zM517 140h1l-.5 2.5zM589.5 174.5l2.5-.5v1zM619 174l2.5 .5-2.5 .5z"/>
<path d="M257.5 431.3l.5 2.5h-1zM257 497.8h1l-.5 2.5zM72.5 520.3l2.5-.5v1zM220 519.8l2.5 .5-2.5 .5z"/>
</g>
<g font-size="6.3">
<text x="268.3" y="64">A / .D3</text>
<text x="497" y="64">A / .D3</text>
<text x="268.9" y="92">B / .C3</text>
<text x="497" y="92">B / .C3</text>
<text x="603.8" y="153.7">SECTION A-A</text>
<text x="598.2" y="161.2">SCALE 2 : 1 / .D5</text>
<text x="603.9" y="289.7">SECTION B-B</text>
<text x="598.2" y="297.2">SCALE 2 : 1 / .D5</text>
<text x="724.7" y="502.8">FilamentFeeder - general assembly</text>
<text x="728.1" y="524.9">D</text>
<text x="762.8" y="526.2">FF-DWG-001</text>
</g>
<g font-size="4.3">
<text x="654.8" y="477.8">Jay Patel</text>
<text x="699.3" y="478">11/2/2026</text>
</g>
<g font-size="4.2">
<text x="52.8" y="24.4">8</text>
<text x="160.8" y="24.4">7</text>
<text x="268.7" y="24.4">6</text>
<text x="376.7" y="24.4">5</text>
<text x="484.6" y="24.4">4</text>
<text x="592.6" y="24.4">3</text>
<text x="617.3" y="28">64.00</text>
<text x="700.5" y="24.4">2</text>
<text x="808.5" y="24.4">1</text>
<text x="602.3" y="40">12.00</text>
<text x="8.8" y="71.4">D</text>
<text x="852" y="71.4">D</text>
<text x="633" y="94.9" transform="rotate(-90 633 94.9)">8</text>
<text x="633" y="92.6" transform="rotate(-90 633 92.6)">.50</text>
<text x="519" y="99.7" transform="rotate(-90 519 99.7)">48.00</text>
<text x="289.1" y="129.2" transform="rotate(-90 289.1 129.2)">21.00</text>
<text x="623.1" y="176">16.00</text>
<text x="8.9" y="211.1">C</text>
<text x="852.2" y="211.1">C</text>
<text x="9" y="350.8">B</text>
<text x="852.2" y="350.8">B</text>
<text x="297.5" y="436.9">FILAMENTFEEDER - GEARED DUAL-DRIVE BOWDEN FEEDER, 1.75 MM FILAMENT</text>
<text x="297.5" y="442">(DESIGNED AND CALCULATED, NOT BUILT OR PRINTED)</text>
<text x="297.5" y="447">NEMA 17 STEPPERONLINE 17HS19-2004S1 -&gt; 16T / 48T M0.5 (3:1) -&gt; 2 x 17T DUAL-DRIVE GEARS, D EFF 7.36</text>
<text x="259" y="452.2" transform="rotate(-90 259 452.2)">138.00</text>
<text x="297.5" y="452">415.2 STEPS/MM AT 1/16 (2.41 UM PER MICROSTEP)</text>
<text x="297.5" y="457">IDLER: SPRING 8 x 1 x 18 (k 4.45 N/MM) ON A 2.0:1 LEVER: CLAMP 53 N</text>
<text x="297.5" y="462">PUSH CAPACITY 64 N (MU 0.6 ASSUMED): SLIP ABOVE ~26 MM3/S (ASSUMED PLA MODEL)</text>
<text x="297.5" y="467">PRINTED: BODY, COVER, RUNOUT BLOCK + LID, SPOOL UPRIGHT + HUB IN PETG; IDLER ARM IN PA6-CF</text>
<text x="297.5" y="472.1">ASSEMBLY PARAMETERS Feed (MM) AND Lever (DEG); SHOWN AT 0 / 0</text>
<text x="297.5" y="477.1">DIMENSIONS: DESIGN VALUES, EACH CHECKED AGAINST THE MODEL</text>
<text x="8.9" y="490.5">A</text>
<text x="852.2" y="490.5">A</text>
<text x="134.9" y="521.8">300.00</text>
<text x="742.8" y="532">1 / 2</text>
<text x="812.4" y="532.6">1</text>
<text x="823" y="532.6">2</text>
<text x="52.8" y="537.5">8</text>
<text x="160.8" y="537.5">7</text>
<text x="268.7" y="537.5">6</text>
<text x="376.7" y="537.5">5</text>
<text x="484.6" y="537.5">4</text>
<text x="592.6" y="537.5">3</text>
<text x="700.5" y="537.5">2</text>
<text x="808.5" y="537.5">1</text>
</g>
<g font-size="3.5">
<text x="654.8" y="473.2">DRAWN</text>
<text x="654.8" y="482.8">CHECKED</text>
<text x="724.7" y="488.9">TITLE</text>
<text x="654.8" y="492.3">QA</text>
<text x="654.8" y="501.8">MFG</text>
<text x="654.8" y="511.4">APPROVED</text>
<text x="726.7" y="517.7">SIZE</text>
<text x="762.8" y="517.7">DWG NO</text>
<text x="841.4" y="517.7">REV</text>
<text x="724.7" y="530.4">SCALE</text>
<text x="800.9" y="532.6">SHEET</text>
<text x="817.4" y="532.6">OF</text>
</g>
</svg>
